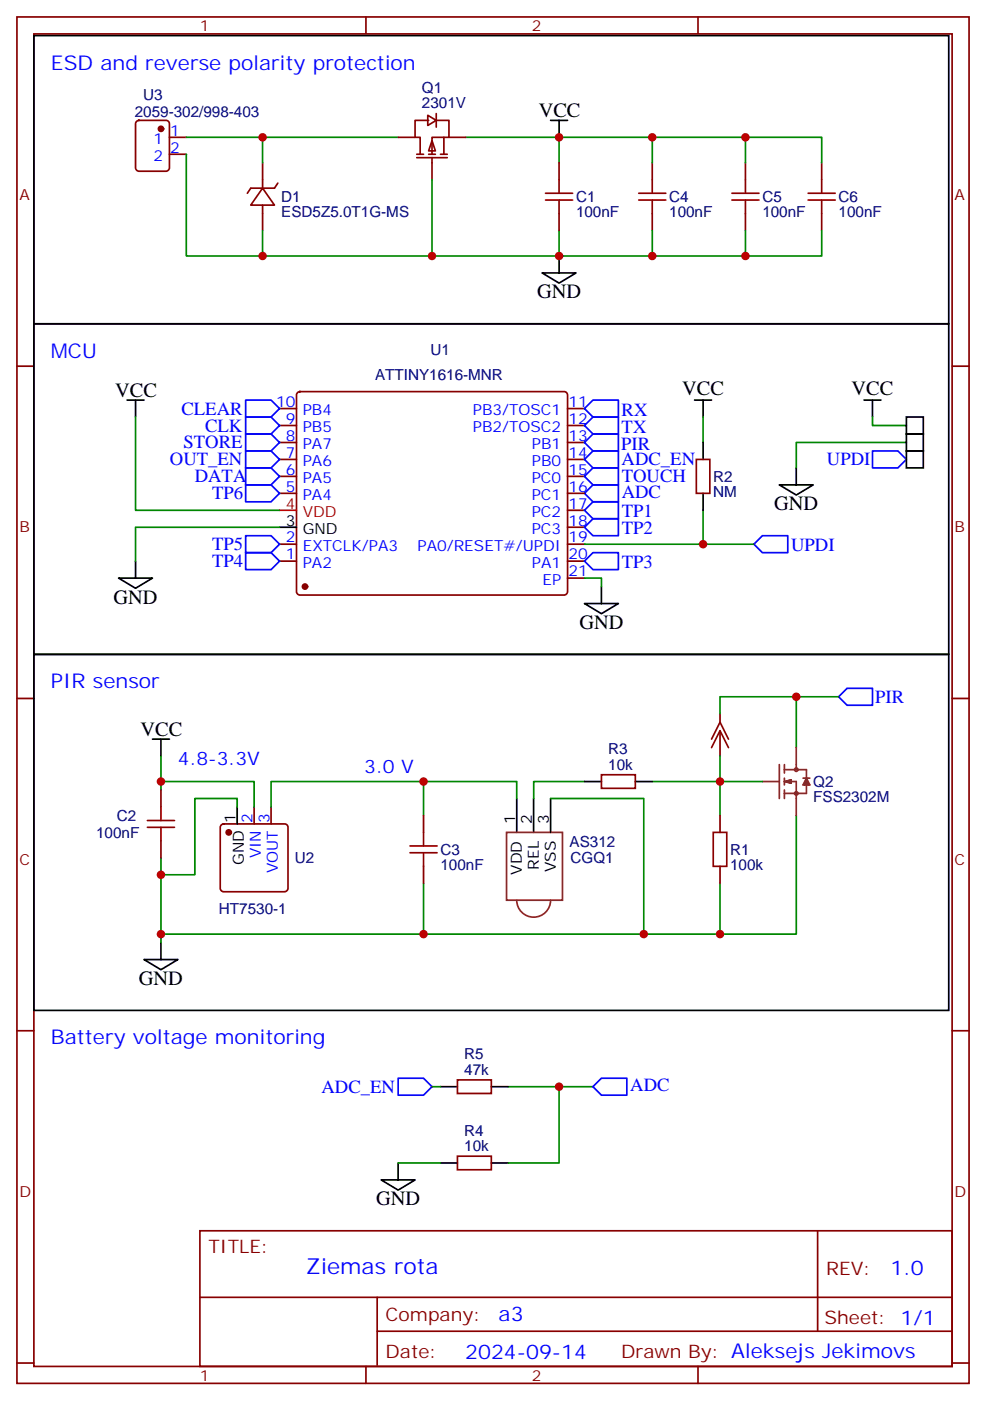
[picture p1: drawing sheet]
<svg xmlns="http://www.w3.org/2000/svg" width="205mm" height="292mm" viewBox="0 0 205 292" stroke-linecap="round" stroke-linejoin="round" font-family="sans-serif">
<g fill="none" stroke="#870000" stroke-width=".35">
<path d="M3.5 3.5h198.3v284.4h-198.3zM7.1 7.1h191.2v277.2h-191.2zM76.2 3.5v3.6M145.3 3.5v3.6M28.5 25.3l.4-.3h5.7a.71 .71 0 0 1 .7 .8v9.1a.76 .76 0 0 1-.7 .7h-5.7a.76 .76 0 0 1-.7-.7v-9.1zM35.3 28.6h3.5M35.3 32.1h3.5M90.8 23.6v2.9M3.5 76.2h3.6M198.3 76.2h3.5M58.2 99.1h3.5M58.2 95.6h3.5"/>
<path d="M58.2 92.1h3.5M58.2 88.5h3.5M58.2 85h3.5M62 81.7l.4-.2h55.1a.71 .71 0 0 1 .7 .7v40.9a.76 .76 0 0 1-.7 .7h-55.1a.76 .76 0 0 1-.7-.7v-40.9zM118.2 99.1h3.5M118.2 95.6h3.5M118.2 92.1h3.5M118.2 88.5h3.5M118.2 85h3.5M58.2 116.8h3.5M58.2 113.2h3.5M58.2 102.7h3.5"/>
<path d="M118.2 116.8h3.5M118.2 113.2h3.5M118.2 102.7h3.5M118.2 106.2h3.5M118.2 109.7h3.5M118.2 120.3h3.5M3.5 145.3h3.6M148.2 155.6l1.7-3.6 1.8 3.6M148.2 153.8l1.7-3.5 1.8 3.5M149.9 148.5v1.8M149.9 152v5.3M198.3 145.3h3.5"/>
<path d="M46.1 171.7l.5-.2h12.7a.71 .71 0 0 1 .7 .7v12.7a.76 .76 0 0 1-.7 .7h-12.7a.76 .76 0 0 1-.7-.7v-12.7zM52.9 167.9v3.6M56.4 167.9v3.6M3.5 214.5h3.6M198.3 214.5h3.5M41.6 256.1h156.7v28.2h-156.7zM170.3 256.1v20.9M41.7 270h156.4M78.5 277h119.6M78.5 270v14.1M3.5 283.6h3.6M76.2 284.3v3.6"/>
<path d="M145.3 284.3v3.6M198.3 283.6h3.5"/>
</g>
<g fill="none" stroke="#000" stroke-width=".35">
<path d="M114.7 25h3.5M116.4 25v3.6M112.9 56.8h7l-3.5 2.1zM116.4 53.3v3.5M26.5 83.3h3.5M28.2 83.3v3.5M144.6 83.3h3.6M146.4 83.3v3.5M165.8 97.4v3.5M179.9 83.3h3.5M181.7 83.3v3.5M28.2 116.8v3.5"/>
<path d="M58.2 109.7h3.5M162.3 100.9h7l-3.5 2.1zM24.7 120.3h7l-3.5 2.1zM121.7 125.6h7.1l-3.6 2.1zM125.2 122.1v3.5M31.7 153.8h3.6M33.5 153.8v3.5M49.4 167.9v3.6M107.6 166.2v7M111.1 166.2v7M114.7 166.2v7M30 199.7h7l-3.5 2.1z"/>
<path d="M33.5 196.1v3.6M79.4 245.5h7l-3.5 2.2zM82.9 242v3.5"/>
</g>
<path d="M121.7 92.1l1.8-1.8h5.3v3.5h-5.3zM123.5 83.3h5.3v3.5h-5.3l-1.8-1.8zM123.5 86.8h5.3v3.5h-5.3l-1.8-1.8zM123.5 93.8h5.3v3.6h-5.3l-1.8-1.8zM181.7 93.8h5.3l1.7 1.8-1.7 1.8h-5.3zM123.5 100.9h5.3v3.5h-5.3l-1.8-1.7zM158.7 111.5h5.3v3.5h-5.3l-1.7-1.8zM174.6 145l1.8-1.8h5.3v3.6h-5.3zM82.9 224.4h5.3l1.8 1.7-1.8 1.8h-5.3zM125.2 224.4h5.3v3.5h-5.3l-1.7-1.8z" fill="none" stroke="#00f" stroke-width=".35"/>
<g fill="#870000" stroke="#870000" stroke-width=".35">
<circle cx="63.5" cy="122.1" r=".53"/>
<circle cx="47.6" cy="173.2" r=".53"/>
<circle cx="33.5" cy="26.8" r=".53"/>
</g>
<path d="M58.2 106.2h3.5" fill="none" stroke="#f00" stroke-width=".35"/>
<g fill="none" stroke="#008700" stroke-width=".35">
<path d="M38.8 28.6h44.1M97 28.6h19.4M28.2 86.8v19.4h30M146.4 86.8v5.3M181.7 86.8v1.7h7M188.7 92.1h-22.9v5.3M58.2 109.7h-30v7.1M121.7 113.2h35.3M146.4 106.2v7M121.7 120.3h3.5v1.8M33.5 157.3v5.3h19.4v5.3M174.6 145h-8.8v10.6"/>
<path d="M33.5 162.6v1.8M33.5 178.5v17.6M49.4 167.9v-1.7h-8.8v15.8h-7.1M56.4 167.9v-5.3h31.8v7.1M88.2 162.6h19.4v3.6M114.7 166.2h19.4v28.2h-45.9v-10.6M121.7 162.6h-10.6v3.6M149.9 162.6v7.1M165.8 169.7v24.7h-15.9M149.9 183.8v10.6h-15.8M105.8 226.1h17.7"/>
</g>
<path d="M105.5 173.2h11.6v14.1h-11.6zM107.6 187.3a3.5 3.5 0 0 0 3.5 3.6 3.5 3.5 0 0 0 3.6-3.6" fill="none" stroke="#8c2424" stroke-width=".35"/>
<path d="M89.1 24l1.7 1-1.7 1.1z" fill="#fff" stroke="#870000" stroke-width=".35"/>
<g fill="none" stroke="#870000" stroke-width=".35">
<path d="M54.7 39.2l2.4 3.5h-4.9zM54.7 33.9v5.3M57.9 38.1l-.8 1.1h-4.9l-.7 1M82.9 28.6h3.5M86.8 32.1h1.4M86.8 32.8h6.3M89.3 25h-2.9v3.6h1.1v3.5M89.3 32.1h1.4M90 29.3l.7 2.1h-1.4zM90 32.8v4.6M91 25h2.5v3.6h-3.5v3.5M91.7 32.1h1.4"/>
<path d="M92.4 28.6v3.5M93.5 28.6h3.5M116.4 33.9v3.5M135.8 33.9v3.5M155.2 33.9v3.5M171.1 33.9v3.5M54.7 42.7v5.3M116.4 44.4v3.6M135.8 44.4v3.6M155.2 44.4v3.6M171.1 44.4v3.6M145 95.6h2.8v7.1h-2.8z"/>
<path d="M33.5 164.4v3.5M33.5 175v3.5M88.2 169.7v3.5M125.2 161.2h7.1v2.8h-7.1zM149.9 169.7v3.5M88.2 180.3v3.5M149.9 180.3v3.5M95.2 224.7h7.1v2.8h-7.1zM95.2 240.6h7.1v2.8h-7.1z"/>
</g>
<g fill="none" stroke="#008700" stroke-width=".35">
<path d="M38.8 32.1v21.2h77.6v-5.3M54.7 28.6v5.3M90 37.4v15.9M116.4 33.9v-5.3h19.4v5.3M135.8 28.6h19.4v5.3M155.2 28.6h15.9v5.3M54.7 48v5.3M135.8 48v5.3M155.2 48v5.3M171.1 48v5.3h-54.7M149.9 157.3v5.3M165.8 145h-15.9v3.5"/>
<path d="M135.8 162.6h22.9M33.5 194.4h54.7M90 226.1h1.7M116.4 226.1v15.9h-10.6M82.9 242h8.8"/>
</g>
<g fill="none" stroke="#8c2424" stroke-width=".35">
<path d="M162.3 159.1v7.1M163.3 159.1v1.8M165.8 155.6v4.6M158.7 162.6h3.6M163.3 160.2h4.6v2.4M163.3 162.6h2.5v7.1M163.3 161.9v1.4M163.3 164.4v1.8M163.3 162.6l1.4 .4M164 162.6l.7 .4M164.7 162.3l-1.4 .3M164.7 162.3v.7"/>
<path d="M164.7 162.3l-1 .3 1 .4M167.2 161.9h1.4M167.9 163v2.1h-4.6M167.9 161.9l.7 1.4h-1.4zM167.9 162.6l.4 .7M167.9 162.6l-.3 .7M167.9 162.6l.4 .4M167.9 162.6l-.3 .4"/>
<circle cx="165.8" cy="160.2" r=".35"/>
<circle cx="165.8" cy="165.1" r=".35"/>
</g>
<g fill="none" stroke="#a10000" stroke-width=".35">
<path d="M116.4 37.4v2.8M135.8 37.4v2.8M155.2 37.4v2.8M171.1 37.4v2.8M113.6 40.2h5.6M113.6 41.6h5.6M116.4 41.6v2.8M133 40.2h5.6M133 41.6h5.6M135.8 41.6v2.8M152.4 40.2h5.6M152.4 41.6h5.6"/>
<path d="M155.2 41.6v2.8M168.3 40.2h5.6M168.3 41.6h5.6M171.1 41.6v2.8M30.7 170.7h5.6M30.7 172.2h5.6M33.5 167.9v2.8M33.5 172.2v2.8M85.4 176h5.6M85.4 177.4h5.6M88.2 173.2v2.8M88.2 177.4v2.9"/>
<path d="M148.5 173.2h2.8v7.1h-2.8z"/>
</g>
<g fill="none" stroke="#000" stroke-width=".35">
<path d="M7.1 7.4h190.5v60h-190.5zM7.1 67.4h190.5v68.8h-190.5zM146.4 92.1v3.5M188.7 86.8h3.6v3.5h-3.6zM188.7 90.3h3.6v3.5h-3.6zM188.7 93.8h3.6v3.6h-3.6zM146.4 102.7v3.5M7.1 136.2h190.5v74.1h-190.5zM121.7 162.6h3.5M132.3 162.6h3.5M91.7 226.1h3.5M102.3 226.1h3.5"/>
<path d="M91.7 242h3.5M102.3 242h3.5"/>
</g>
<path d="M51.2 97.4h5.2l1.8 1.7-1.8 1.8h-5.2zM51.2 93.8h5.2l1.8 1.8-1.8 1.8h-5.2zM51.2 90.3h5.2l1.8 1.8-1.8 1.7h-5.2zM51.2 86.8h5.2l1.8 1.7-1.8 1.8h-5.2zM51.2 83.3h5.2l1.8 1.7-1.8 1.8h-5.2zM123.5 97.4h5.3v3.5h-5.3l-1.8-1.8zM51.2 115h5.2l1.8 1.8-1.8 1.7h-5.2zM51.2 111.5h5.2l1.8 1.7-1.8 1.8h-5.2zM51.2 100.9h5.2l1.8 1.8-1.8 1.7h-5.2zM121.7 106.2l1.8-1.8h5.3v3.5h-5.3zM121.7 109.7l1.8-1.8h5.3v3.6h-5.3zM121.7 116.8l1.8-1.8h5.3v3.5h-5.3z" fill="none" stroke="#00f" stroke-width=".35"/>
<g fill="#c00">
<circle cx="146.4" cy="113.2" r=".88"/>
<circle cx="88.2" cy="162.6" r=".88"/>
<circle cx="33.5" cy="182" r=".88"/>
<circle cx="33.5" cy="162.6" r=".88"/>
<circle cx="134.1" cy="194.4" r=".88"/>
<circle cx="149.9" cy="194.4" r=".88"/>
<circle cx="90" cy="53.3" r=".88"/>
<circle cx="116.4" cy="28.6" r=".88"/>
<circle cx="116.4" cy="53.3" r=".88"/>
<circle cx="88.2" cy="194.4" r=".88"/>
<circle cx="33.5" cy="194.4" r=".88"/>
<circle cx="149.9" cy="162.6" r=".88"/>
<circle cx="165.8" cy="145" r=".88"/>
<circle cx="116.4" cy="226.1" r=".88"/>
<circle cx="54.7" cy="28.6" r=".88"/>
<circle cx="54.7" cy="53.3" r=".88"/>
<circle cx="155.2" cy="53.3" r=".88"/>
<circle cx="135.8" cy="53.3" r=".88"/>
<circle cx="135.8" cy="28.6" r=".88"/>
<circle cx="155.2" cy="28.6" r=".88"/>
</g>
<text font-size="4.6" fill="#00f" x="63.7" y="265.1">Ziemas rota</text>
<g font-size="4.2" fill="#00f">
<text x="10.6" y="14.5">ESD and reverse polarity protection</text>
<text x="10.6" y="74.4">MCU</text>
<text x="10.6" y="143.2">PIR sensor</text>
<text x="10.6" y="217.3">Battery voltage monitoring</text>
<text x="185.4" y="265.4">1.0</text>
<text x="103.8" y="274.9">a3</text>
<text x="96.9" y="282.7">2024-09-14</text>
</g>
<g font-size="4.2">
<text x="112.2" y="24.3">VCC</text>
<text x="111.8" y="62.1">GND</text>
<text x="24" y="82.5">VCC</text>
<text x="142" y="82.2">VCC</text>
<text x="177.3" y="82.2">VCC</text>
<text x="161.2" y="106.2">GND</text>
<text x="23.6" y="125.6">GND</text>
<text x="120.6" y="130.9">GND</text>
<text x="29.3" y="153.1">VCC</text>
<text x="28.9" y="205">GND</text>
<text x="78.3" y="250.8">GND</text>
</g>
<g font-size="3.9" fill="#00f">
<text x="37.8" y="86.3">CLEAR</text>
<text x="42.7" y="89.8">CLK</text>
<text x="129.4" y="86.5">RX</text>
<text x="38.2" y="93.3">STORE</text>
<text x="129.4" y="93.5">PIR</text>
<text x="129.4" y="90">TX</text>
<text x="35.4" y="96.9">OUT_EN</text>
<text x="40.6" y="100.4">DATA</text>
<text x="129.4" y="96.8">ADC_EN</text>
<text x="129.5" y="100.4">TOUCH</text>
<text x="172.2" y="96.7">UPDI</text>
<text x="44.2" y="103.8">TP6</text>
<text x="129.5" y="103.7">ADC</text>
<text x="129.5" y="107.5">TP1</text>
<text x="129.5" y="111.2">TP2</text>
<text x="44.2" y="117.9">TP4</text>
<text x="44.2" y="114.4">TP5</text>
<text x="129.5" y="118.2">TP3</text>
<text x="164.7" y="114.7">UPDI</text>
<text x="182.3" y="146.3">PIR</text>
<text x="37" y="159.1">4.8-3.3V</text>
<text x="75.8" y="160.9">3.0 V</text>
<text x="66.9" y="227.4">ADC_EN</text>
<text x="131.2" y="227">ADC</text>
</g>
<g font-size="3.9" fill="#800">
<text x="43.4" y="260.7">TITLE:</text>
<text x="172" y="265.4">REV:</text>
<text x="80.3" y="274.9">Company:</text>
<text x="171.7" y="275.5">Sheet: 1/1</text>
<text x="80.3" y="282.6">Date:</text>
<text x="129.3" y="282.7">Drawn By: Aleksejs Jekimovs</text>
</g>
<g font-size="3.2" fill="#800">
<text x="41.6" y="6.5">1</text>
<text x="110.8" y="6.5">2</text>
<text x="4.1" y="41.6">A</text>
<text x="198.8" y="41.6">A</text>
<text x="4.1" y="110.8">B</text>
<text x="198.8" y="110.8">B</text>
<text x="4.1" y="179.9">C</text>
<text x="198.8" y="179.9">C</text>
<text x="4.1" y="249.1">D</text>
<text x="198.8" y="249.1">D</text>
<text x="41.6" y="287.3">1</text>
<text x="110.8" y="287.3">2</text>
</g>
<g font-size="3.2" fill="#000080">
<text x="29.8" y="20.9">U3</text>
<text x="87.9" y="22.6">2301V</text>
<text x="87.9" y="19.4">Q1</text>
<text x="28.1" y="24.4">2059-302/998-403</text>
<text x="58.6" y="45.2">ESD5Z5.0T1G-MS</text>
<text x="58.6" y="42.1">D1</text>
<text x="119.9" y="45.2">100nF</text>
<text x="119.9" y="42.1">C1</text>
<text x="139.3" y="45.2">100nF</text>
<text x="139.3" y="42.1">C4</text>
<text x="158.7" y="45.2">100nF</text>
<text x="158.7" y="42.1">C5</text>
<text x="174.6" y="45.2">100nF</text>
<text x="174.6" y="42.1">C6</text>
<text x="89.6" y="73.8">U1</text>
<text x="78.1" y="79.1">ATTINY1616-MNR</text>
<text x="148.5" y="100.2">R2</text>
<text x="148.5" y="103.5">NM</text>
<text x="126.7" y="160.2">10k</text>
<text x="126.7" y="156.9">R3</text>
<text x="169.3" y="166.9">FSS2302M</text>
<text x="169.3" y="163.8">Q2</text>
<text x="24.4" y="170.8">C2</text>
<text x="20" y="174.3">100nF</text>
<text x="61.4" y="179.7">U2</text>
<text x="91.7" y="177.9">C3</text>
<text x="118.6" y="176.2">AS312</text>
<text x="118.8" y="179.7">CGQ1</text>
<text x="152" y="177.9">R1</text>
<text x="91.7" y="181.1">100nF</text>
<text x="152" y="181.1">100k</text>
<text x="45.6" y="190.3">HT7530-1</text>
<text x="96.7" y="220.4">R5</text>
<text x="96.7" y="223.7">47k</text>
<text x="96.7" y="239.5">10k</text>
<text x="96.7" y="236.4">R4</text>
</g>
<g font-size="3.2" fill="#00f">
<text x="32" y="30">1</text>
<text x="35.5" y="28.2">1</text>
<text x="32" y="33.5">2</text>
<text x="35.5" y="31.8">2</text>
<text x="57.5" y="84.7">10</text>
<text x="59.5" y="88.2">9</text>
<text x="63" y="90">PB5</text>
<text x="63" y="86.4">PB4</text>
<text x="98.5" y="86.4">PB3/TOSC1</text>
<text x="98.5" y="90">PB2/TOSC2</text>
<text x="118.4" y="84.7">11</text>
<text x="118.4" y="88.2">12</text>
<text x="59.5" y="95.2">7</text>
<text x="59.5" y="91.7">8</text>
<text x="63" y="93.5">PA7</text>
<text x="110.8" y="93.5">PB1</text>
<text x="118.4" y="91.7">13</text>
<text x="118.4" y="95.2">14</text>
<text x="59.5" y="98.8">6</text>
<text x="63" y="100.5">PA5</text>
<text x="63" y="97">PA6</text>
<text x="110.7" y="100.5">PC0</text>
<text x="110.8" y="97">PB0</text>
<text x="118.4" y="98.8">15</text>
<text x="59.5" y="102.3">5</text>
<text x="63" y="104.1">PA4</text>
<text x="110.7" y="104.1">PC1</text>
<text x="110.7" y="107.6">PC2</text>
<text x="118.4" y="102.3">16</text>
<text x="118.4" y="105.8">17</text>
<text x="59.5" y="112.9">2</text>
<text x="110.7" y="111.1">PC3</text>
<text x="118.4" y="109.4">18</text>
<text x="118.4" y="112.9">19</text>
<text x="59.5" y="116.4">1</text>
<text x="63" y="118.2">PA2</text>
<text x="63" y="114.7">EXTCLK/PA3</text>
<text x="86.9" y="114.7">PA0/RESET#/UPDI</text>
<text x="110.8" y="118.2">PA1</text>
<text x="118.4" y="116.4">20</text>
<text x="118.4" y="119.9">21</text>
<text x="113" y="121.7">EP</text>
<text x="52.6" y="171.3" transform="rotate(-90 52.6 171.3)">2</text>
<text x="56.1" y="171.3" transform="rotate(-90 56.1 171.3)">3</text>
<text x="54.3" y="178.6" transform="rotate(-90 54.3 178.6)">VIN</text>
<text x="57.9" y="181.7" transform="rotate(-90 57.9 181.7)">VOUT</text>
</g>
<g font-size="3.2" fill="#f00">
<text x="59.5" y="105.8">4</text>
<text x="63" y="107.6">VDD</text>
</g>
<g font-size="3.2">
<text x="59.5" y="109.4">3</text>
<text x="63" y="111.1">GND</text>
<text x="49" y="171.3" transform="rotate(-90 49 171.3)">1</text>
<text x="107.2" y="171.5" transform="rotate(-90 107.2 171.5)">1</text>
<text x="110.8" y="171.5" transform="rotate(-90 110.8 171.5)">2</text>
<text x="114.3" y="171.5" transform="rotate(-90 114.3 171.5)">3</text>
<text x="50.8" y="180" transform="rotate(-90 50.8 180)">GND</text>
<text x="108.7" y="182" transform="rotate(-90 108.7 182)">VDD</text>
<text x="112.2" y="181" transform="rotate(-90 112.2 181)">REL</text>
<text x="115.7" y="181.5" transform="rotate(-90 115.7 181.5)">VSS</text>
</g>
</svg>
